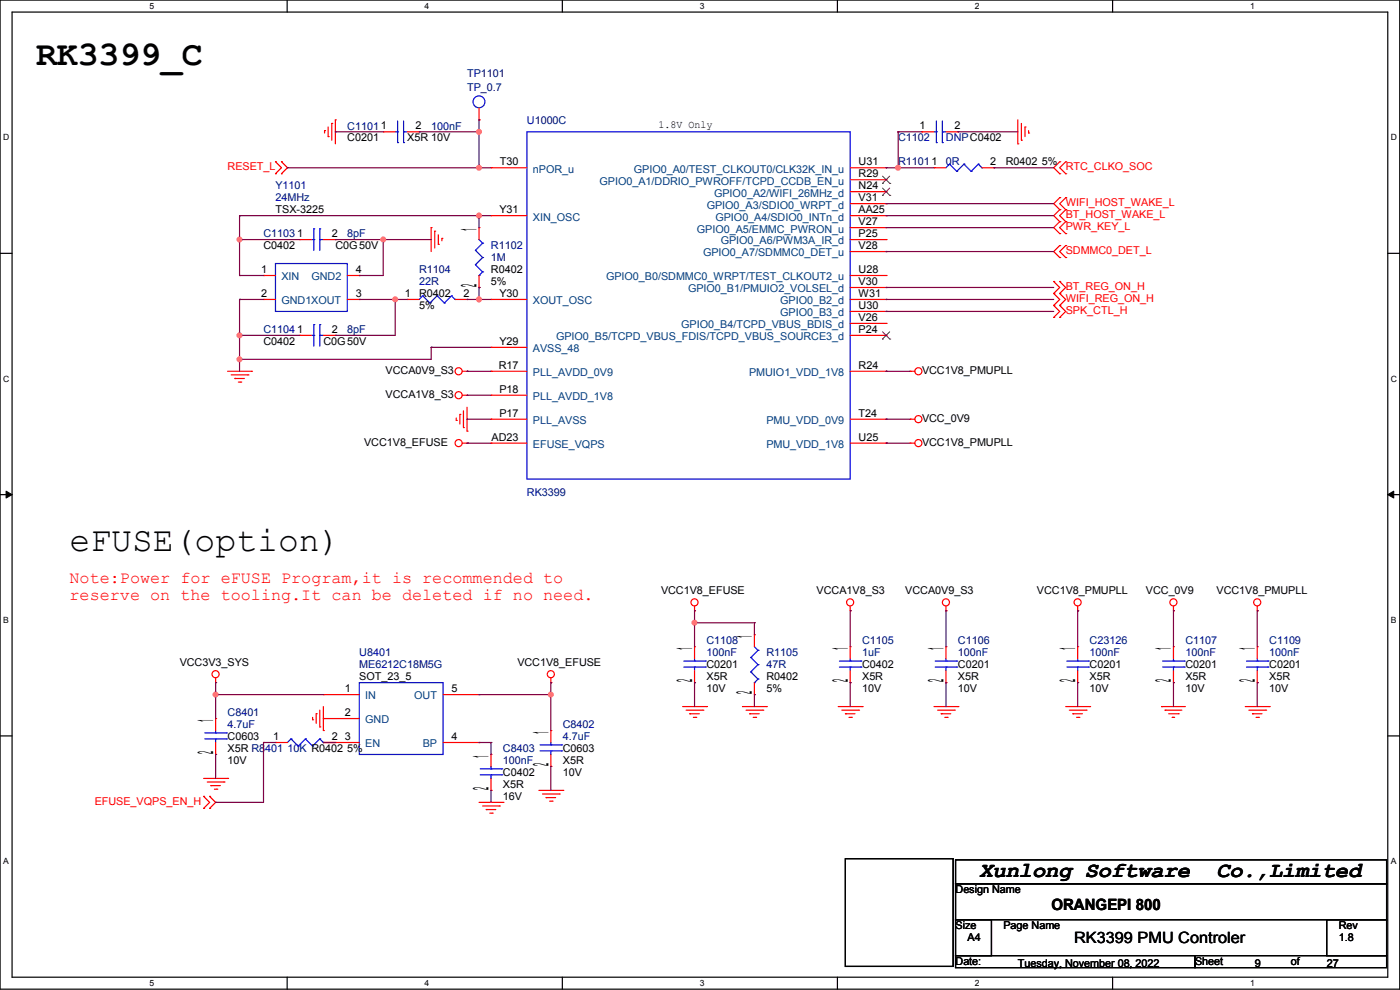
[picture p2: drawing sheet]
<svg xmlns="http://www.w3.org/2000/svg" width="297mm" height="210mm" viewBox="0 0 297 210" stroke-linecap="round" stroke-linejoin="round" font-family="sans-serif">
<g fill="none" stroke="#000" stroke-width=".25">
<path d="M0 0h296.9v209.8h-296.9zM2.6 2.6h291.8v204.7h-291.8zM60.9 0v2.6M119.3 0v2.6M177.7 0v2.6M236 0v2.6M0 53.7h2.6M294.4 53.7h2.5M0 104.9h2.6M294.4 104.9h2.5M0 156.1h2.6M294.4 156.1h2.5"/>
<path d="M179.3 182.1h22.9v22.9h-22.9zM202.7 182.4h91.5v5.1h-91.5zM202.7 187.5h91.5v7.6h-91.5zM202.7 195.1h7.6v7.6h-7.6zM281.5 195.1h12.7v7.6h-12.7zM60.9 207.3v2.5M119.3 207.3v2.5M177.7 207.3v2.5M202.7 202.7h50.8v2.6h-50.8zM236 207.3v2.5M253.5 202.7h40.7v2.6h-40.7z"/>
</g>
<path d="M1.3 104.2l1.3 .7-1.3 .7zM294.4 104.9l1.3-.7v1.4z" fill="#000"/>
<path d="M1.3 104.2l1.3 .7-1.3 .7zM294.4 104.9l1.3-.7v1.4z" fill="none" stroke="#000" stroke-width=".21"/>
<g fill="none" stroke="#f00" stroke-width=".25">
<path d="M58.4 34.3h.1M58.4 36.9h.1M58.4 34.3l1.3 1.3-1.3 1.3M59.7 36.9h.1M59.7 34.3h.1M59.7 34.3l1.3 1.3-1.3 1.3M68.9 27.7h.1M68.9 27.7v.5M69.6 29h.1M69.6 26.9v2.1M70.4 26.2h.1M70.4 26.2v3.5"/>
<path d="M71.1 25.4h.1M71.1 25.4v5.1M81.3 28h.1M81.3 28h2.5M86.4 28h2.5M88.9 28h.1M101.6 25.4h.1M101.6 22.9v2.5M104.2 35.6h.1M104.2 35.6h7.6M180.4 35.6h7.6M180.4 38.1h7.6"/>
<path d="M188 35.6h.1M188 38.1h.1M195.6 28h.1M195.6 28h2.5M198.1 35.6h.1M198.1 35.6h2.6M200.7 28h2.5M203.2 28h.1M208.3 35.6h2.5M210.8 35.6h.1M215.9 30.5h.1M215.9 25.4v5.1"/>
<path d="M216.7 29.7h.1M216.7 26.2v3.5M217.4 26.9h.1M217.4 26.9v2.1M218.2 28.2h.1M218.2 27.7v.5M224.8 36.9h.1M224.8 34.3h.1M224.8 34.3l-1.3 1.3 1.3 1.3M226.1 34.3h.1M226.1 36.9h.1M226.1 34.3l-1.3 1.3 1.3 1.3"/>
<path d="M55.9 58.4h.1M55.9 58.4h2.5M63.5 50.8h.1M63.5 50.8h2.6M68.6 50.8h2.5M71.1 50.8h.1M73.7 58.4h2.5M76.2 58.4h.1M91.5 48.3h.1M91.5 48.3v5.1M92.2 49h.1M92.2 49v3.6"/>
<path d="M93 51.8h.1M93 49.8v2M93.7 50.6h.1M93.7 50.6v.5M101.6 48.3h.1M101.6 48.3v2.5M101.6 58.4v2.6M104.2 45.7h.1M104.2 45.7h7.6M180.4 50.8h7.6M180.4 58.4h7.6M180.4 45.7h7.6"/>
<path d="M180.4 40.7h7.6M180.4 43.2h7.6M180.4 48.3h7.6M180.4 53.4h7.6M188 40.7h.1M188 45.7h.1M188 43.2h.1M188 48.3h.1M188 58.4h.1M188 53.4h.1M188 50.8h.1M223.5 59.7h.1"/>
<path d="M223.5 59.7l1.3 1.3-1.3 1.3M224.8 54.6h.1M224.8 52.1h.1M224.8 41.9h.1M224.8 44.5h.1M224.8 47h.1M224.8 49.6h.1M224.8 59.7h.1M224.8 52.1l-1.3 1.3 1.3 1.2M224.8 41.9l-1.3 1.3 1.3 1.3M224.8 44.5l-1.3 1.2 1.3 1.3M224.8 47l-1.3 1.3 1.3 1.3"/>
<path d="M224.8 59.7l1.3 1.3-1.3 1.3M226.1 52.1h.1M226.1 54.6h.1M226.1 44.5h.1M226.1 41.9h.1M226.1 47h.1M226.1 49.6h.1M226.1 52.1l-1.3 1.3 1.3 1.2M226.1 41.9l-1.3 1.3 1.3 1.3M226.1 44.5l-1.3 1.2 1.3 1.3M226.1 47l-1.3 1.3 1.3 1.3M48.3 78.8h5.1"/>
<path d="M49 79.5h3.6M52.6 79.5h.1M53.4 78.8h.1M55.9 63.5h.1M55.9 63.5h2.5M63.5 71.1h.1M63.5 71.1h2.6M68.6 71.1h2.5M71.1 71.1h.1M73.7 63.5h2.5M76.2 63.5h.1M86.4 63.5h.1"/>
<path d="M86.4 63.5h2.5M96.5 63.5h2.6M98.1 78.8h1M99.1 78.8h.1M99.1 63.5h.1M101.6 61h.1M104.2 63.5h.1M104.2 78.8h.1M104.2 73.7h.1M104.2 78.8h7.6M104.2 63.5h7.6M104.2 73.7h7.6"/>
<path d="M180.4 78.8h7.6M180.4 63.5h7.6M180.4 71.1h7.6M180.4 68.6h7.6M180.4 66.1h7.6M180.4 61h7.6M188 68.6h.1M188 66.1h.1M188 63.5h.1M188 61h.1M188 71.1h.1M188 78.8h.1"/>
<path d="M193.1 78.8h.1M193.1 78.8h1M223.5 67.3h.1M223.5 64.8h.1M223.5 62.3h.1M223.5 64.8l1.3 1.3-1.3 1.2M223.5 62.3l1.3 1.2-1.3 1.3M224.8 67.3h.1M224.8 64.8h.1M224.8 62.3h.1M224.8 64.8l1.3 1.3-1.3 1.2M224.8 62.3l1.3 1.2-1.3 1.3"/>
<path d="M49.8 80.3h.1M49.8 80.3h2M50.6 81h.5M51.1 81h.1M96.8 89.2h.1M96.8 88.7v.5M97.6 87.9h.1M97.6 87.9v2M98.1 83.8h1M98.1 94h1M98.3 90.7h.1M98.3 87.1v3.6"/>
<path d="M99.1 91.5h.1M99.1 83.8h.1M99.1 94h.1M99.1 86.4v5.1M104.2 88.9h.1M104.2 94h.1M104.2 83.8h.1M104.2 83.8h7.6M104.2 94h7.6M104.2 88.9h7.6M180.4 94h7.6M180.4 88.9h7.6"/>
<path d="M188 88.9h.1M188 94h.1M193.1 88.9h.1M193.1 94h.1M193.1 94h1M193.1 88.9h1M147.3 129.6h.1M147.3 137.2h.1M147.3 128.5v1.1M147.3 137.2v2.5M160 134.6h.1M160 134.6v2.6"/>
<path d="M180.4 129.6h.1M180.4 137.2h.1M180.4 128.5v1.1M180.4 137.2v2.5M200.7 129.6h.1M200.7 137.2h.1M200.7 128.5v1.1M200.7 137.2v2.5M228.6 129.6h.1M228.6 137.2h.1M228.6 128.5v1.1M228.6 137.2v2.5"/>
<path d="M248.9 129.6h.1M248.9 137.2h.1M248.9 128.5v1.1M248.9 137.2v2.5M266.7 129.6h.1M266.7 137.2h.1M266.7 128.5v1.1M266.7 137.2v2.5M45.7 144.8h.1M45.7 152.4h.1M45.7 143.8v1M45.7 152.4v2.6"/>
<path d="M45.7 157.5v2.5M58.4 157.5h.1M58.4 157.5h2.6M66.3 152.7h.1M66.3 152.2v.5M67.1 151.4h.1M67.1 151.4v2M67.8 154.2h.1M67.8 150.6v3.6M68.6 155h.1M68.6 147.3h.1M68.6 152.4h.1"/>
<path d="M68.6 157.5h.1M68.6 149.9v5.1M68.6 147.3h7.6M68.6 152.4h7.6M68.6 157.5h7.6M71.1 157.5h.1M94 147.3h7.6M94 157.5h7.6M101.6 157.5h.1M101.6 147.3h.1M116.9 144.8h.1M116.9 155h.1"/>
<path d="M116.9 143.8v1M116.9 155v2.5M144.8 149.9h5.1M145.6 150.6h3.5M146.3 151.4h.1M146.3 151.4h2.1M147.1 152.2h.5M147.3 144.8h.1M147.3 142.3v2.5M147.6 152.2h.1M149.1 150.6h.1M149.9 149.9h.1"/>
<path d="M157.5 149.9h5.1M158.3 150.6h3.5M159 151.4h.1M159 151.4h2.1M159.8 152.2h.5M160 147.3h.1M160 144.8v2.5M160.3 152.2h.1M161.8 150.6h.1M162.6 149.9h.1M177.8 149.9h5.1M178.6 150.6h3.5"/>
<path d="M179.3 151.4h.1M179.3 151.4h2.1M180.1 152.2h.5M180.4 144.8h.1M180.4 142.3v2.5M180.6 152.2h.1M182.1 150.6h.1M182.9 149.9h.1M198.1 149.9h5.1M198.9 150.6h3.6M199.7 151.4h.1M199.7 151.4h2"/>
<path d="M200.4 152.2h.5M200.7 144.8h.1M200.7 142.3v2.5M200.9 152.2h.1M202.5 150.6h.1M203.2 149.9h.1M226.1 149.9h5.1M226.8 150.6h3.6M227.6 151.4h.1M227.6 151.4h2M228.4 152.2h.5M228.6 144.8h.1"/>
<path d="M228.6 142.3v2.5M228.9 152.2h.1M230.4 150.6h.1M231.2 149.9h.1M246.4 149.9h.1M246.4 149.9h5.1M247.2 150.6h.1M247.2 150.6h3.5M247.9 151.4h2.1M248.7 152.2h.1M248.7 152.2h.5M248.9 144.8h.1"/>
<path d="M248.9 142.3v2.5M250 151.4h.1M264.2 149.9h5.1M264.9 150.6h3.6M265.7 151.4h.1M265.7 151.4h2M266.5 152.2h.5M266.7 144.8h.1M266.7 142.3v2.5M267 152.2h.1M268.5 150.6h.1M269.3 149.9h.1"/>
<path d="M43.2 168.9h.1M43.2 171.5h.1M43.2 165.1h5.1M43.2 168.9l1.3 1.3-1.3 1.3M44 165.9h3.5M44.5 171.5h.1M44.5 168.9h.1M44.5 168.9l1.2 1.3-1.2 1.3M44.7 166.6h.1M44.7 166.6h2.1M45.5 167.4h.5M45.7 160h.1"/>
<path d="M46 167.4h.1M47.5 165.9h.1M48.3 165.1h.1M101.6 170.2h5.1M102.4 171h3.5M103.1 171.7h.1M103.1 171.7h2.1M103.9 172.5h.5M104.2 160h.1M104.2 167.7h.1M104.2 160v2.6M104.2 165.1v2.6"/>
<path d="M104.4 172.5h.1M105.9 171h.1M106.7 170.2h.1M114.3 167.7h5.1M115.1 168.4h3.5M115.8 169.2h.1M115.8 169.2h2.1M116.6 169.9h.5M116.9 162.6h.1M116.9 160v2.6M117.1 169.9h.1M118.6 168.4h.1"/>
<path d="M119.4 167.7h.1"/>
<circle cx="97.3" cy="78.8" r=".75"/>
<circle cx="194.8" cy="78.8" r=".75"/>
<circle cx="97.3" cy="83.8" r=".75"/>
<circle cx="97.3" cy="94" r=".75"/>
<circle cx="194.8" cy="94" r=".75"/>
<circle cx="194.8" cy="88.9" r=".75"/>
<circle cx="147.3" cy="127.8" r=".75"/>
<circle cx="180.4" cy="127.8" r=".75"/>
<circle cx="200.7" cy="127.8" r=".75"/>
<circle cx="228.6" cy="127.8" r=".75"/>
<circle cx="248.9" cy="127.8" r=".75"/>
<circle cx="266.7" cy="127.8" r=".75"/>
<circle cx="45.7" cy="143" r=".75"/>
<circle cx="116.9" cy="143" r=".75"/>
</g>
<g fill="none" stroke="#00f" stroke-width=".25">
<path d="M83.8 28h.5M84.3 28h.1M84.3 30.2h.1M84.3 25.7v4.5M85.6 30.2h.1M85.6 28h.1M85.6 28h.8M85.6 25.7v4.5M111.8 28h68.6v73.6h-68.6zM198.1 28h.5M198.6 28h.1M198.6 30.2h.1"/>
<path d="M198.6 25.7v4.5M199.9 30.2h.1M199.9 28h.1M199.9 28h.8M199.9 25.7v4.5M201.4 34.8h.1M201.4 34.8l-.7 .8M201.4 34.8l1.6 1.5M203 36.3h.1M204.5 34.8h.1M204.5 34.8l-1.5 1.5M204.5 34.8l1.5 1.5"/>
<path d="M206 36.3h.1M207.5 34.8h.1M207.5 34.8l-1.5 1.5M207.5 34.8l.8 .8M208.3 35.6h.1M58.4 55.9h15.3v10.2h-15.3zM66.1 50.8h.5M66.6 50.8h.1M66.6 48.5h.1M66.6 48.5v4.6M67.8 48.5h.1M67.8 50.8h.1"/>
<path d="M67.8 50.8h.8M67.8 48.5v4.6M100.9 53.1h.1M100.9 56.2h.1M100.9 53.1l1.5 1.5M100.9 56.2l1.5 1.5M101.6 58.4h.1M101.6 50.8l.8 .8M102.4 51.6h.1M102.4 54.6h.1M102.4 57.7h.1M102.4 51.6l-1.5 1.5"/>
<path d="M102.4 54.6l-1.5 1.6M102.4 57.7l-.8 .7M66.1 71.1h.5M66.6 71.1h.1M66.6 68.9h.1M66.6 68.9v4.5M67.8 68.9h.1M67.8 71.1h.1M67.8 68.9v4.5M67.8 71.1h.8M89.7 62.8h.1M89.7 62.8l-.8 .7"/>
<path d="M89.7 62.8l1.5 1.5M91.2 64.3h.1M92.7 62.8h.1M92.7 62.8l-1.5 1.5M92.7 62.8l1.6 1.5M94.3 64.3h.1M95.8 62.8h.1M95.8 62.8l-1.5 1.5M95.8 62.8l.7 .7M96.5 63.5h.1M147.3 139.7v.5M159.3 139.5h.1"/>
<path d="M159.3 139.5l1.5 1.5M160 137.2l.8 .7M160.8 137.9h.1M160.8 137.9l-1.5 1.6M180.4 139.7v.5M200.7 139.7v.5M228.6 139.7v.5M248.9 139.7v.5M266.7 139.7v.5M43.5 156.7h4.5M43.5 155.5h4.5M45.7 155.5h.1"/>
<path d="M45.7 156.7h.1M45.7 155v.5M45.7 156.7v.8M48 156.7h.1M48 155.5h.1M61.7 156.7h.1M61.7 156.7l-.7 .8M61.7 156.7l1.6 1.6M63.3 158.3h.1M64.8 156.7h.1M64.8 156.7l-1.5 1.6M64.8 156.7l1.5 1.6"/>
<path d="M66.3 158.3h.1M67.8 156.7h.1M67.8 156.7l-1.5 1.6M67.8 156.7l.8 .8M68.6 157.5h.1M76.2 144.8h17.8v15.2h-17.8zM114.6 159.3h4.5M114.6 158h4.5M116.9 158h.1M116.9 159.3h.1M116.9 157.5v.5M116.9 159.3v.7"/>
<path d="M119.1 159.3h.1M119.1 158h.1M145.1 141.5h4.5M145.1 140.2h4.5M147.3 140.2h.1M147.3 141.5h.1M147.3 141.5v.8M149.6 141.5h.1M149.6 140.2h.1M159.3 142.5h.1M159.3 142.5l1.5 1.5M160 144.8h.1"/>
<path d="M160.8 141h.1M160.8 144h.1M160.8 141l-1.5 1.5M160.8 144l-.8 .8M178.1 141.5h4.5M178.1 140.2h4.5M180.4 140.2h.1M180.4 141.5h.1M180.4 141.5v.8M182.6 141.5h.1M182.6 140.2h.1M198.4 141.5h4.6"/>
<path d="M198.4 140.2h4.6M200.7 140.2h.1M200.7 141.5h.1M200.7 141.5v.8M203 141.5h.1M203 140.2h.1M226.3 141.5h4.6M226.3 140.2h4.6M228.6 140.2h.1M228.6 141.5h.1M228.6 141.5v.8M230.9 141.5h.1"/>
<path d="M230.9 140.2h.1M246.7 141.5h4.5M246.7 140.2h4.5M248.9 140.2h.1M248.9 141.5h.1M248.9 141.5v.8M251.2 141.5h.1M251.2 140.2h.1M264.4 141.5h4.6M264.4 140.2h4.6M266.7 140.2h.1M266.7 141.5h.1"/>
<path d="M266.7 141.5v.8M269 141.5h.1M269 140.2h.1M101.9 164.4h4.5M101.9 163.1h4.5M104.2 163.1h.1M104.2 164.4h.1M104.2 162.6v.5M104.2 164.4v.7M106.4 164.4h.1M106.4 163.1h.1"/>
<circle cx="101.6" cy="21.6" r="1.26"/>
</g>
<path d="M187.2 38.9h.1M187.2 37.4l1.6 1.5M187.2 39.9l1.6 1.5M188.7 37.4l-1.5 1.5M188.7 39.9l-1.5 1.5M188.8 38.9h.1M187.2 41.4h.1M188.8 41.4h.1M187.2 71.9h.1M187.2 70.4l1.6 1.5M188.7 70.4l-1.5 1.5M188.8 71.9h.1" fill="none" stroke="#804000" stroke-width=".21"/>
<path d="M101.6 61h.1M101.6 63.5h.1M101.6 61v2.5M101.6 63.5h2.6M200.7 129.6h.1M200.7 129.6v7.6M248.9 129.6h.1M248.9 129.6v7.6M200.7 144.8h.1M200.7 144.8v5.1M248.9 144.8h.1M248.9 144.8v5.1" fill="none" stroke="#800040" stroke-width=".25"/>
<circle cx="101.6" cy="63.5" r=".5" fill="#f0f"/>
<circle cx="101.6" cy="63.5" r=".5" fill="none" stroke="#f0f" stroke-width=".25"/>
<path d="M61 35.6h.1M61 35.6h40.6M83.8 63.5h.1M83.8 63.5h2.6" fill="none" stroke="#800040" stroke-width=".25"/>
<circle cx="101.6" cy="35.6" r=".5" fill="#f0f"/>
<circle cx="101.6" cy="35.6" r=".5" fill="none" stroke="#f0f" stroke-width=".25"/>
<path d="M76.2 63.5h.1M76.2 63.5h7.6M99.1 88.9h.1M99.1 88.9h5.1" fill="none" stroke="#800040" stroke-width=".25"/>
<circle cx="83.8" cy="63.5" r=".5" fill="#f0f"/>
<circle cx="83.8" cy="63.5" r=".5" fill="none" stroke="#f0f" stroke-width=".25"/>
<path d="M50.8 45.7h.1M50.8 45.7h50.8M71.1 71.1h.1M71.1 71.1h12.7" fill="none" stroke="#800040" stroke-width=".25"/>
<circle cx="101.6" cy="45.7" r=".5" fill="#f0f"/>
<circle cx="101.6" cy="45.7" r=".5" fill="none" stroke="#f0f" stroke-width=".25"/>
<path d="M50.8 71.1h.1M50.8 71.1h12.7M83.8 63.5h.1M83.8 63.5v7.6" fill="none" stroke="#800040" stroke-width=".25"/>
<circle cx="50.8" cy="71.1" r=".5" fill="#f0f"/>
<circle cx="50.8" cy="71.1" r=".5" fill="none" stroke="#f0f" stroke-width=".25"/>
<path d="M50.8 50.8h.1M50.8 50.8v7.6M50.8 63.5h.1M50.8 63.5v7.6" fill="none" stroke="#800040" stroke-width=".25"/>
<circle cx="50.8" cy="50.8" r=".5" fill="#f0f"/>
<circle cx="50.8" cy="50.8" r=".5" fill="none" stroke="#f0f" stroke-width=".25"/>
<g fill="none" stroke="#800040" stroke-width=".25">
<path d="M190.5 28h.1M190.5 28v7.6M50.8 50.8h.1M50.8 45.7h.1M50.8 50.8h12.7M50.8 45.7v5.1M71.1 50.8h.1M71.1 50.8h20.4M81.3 50.8h.1M101.6 45.7h.1M101.6 45.7v2.6M101.6 45.7h2.6"/>
<path d="M188 53.4h.1M188 43.2h.1M188 45.7h.1M188 45.7h35.5M188 53.4h35.5M188 43.2h35.5M99.1 63.5h.1M99.1 63.5h2.5"/>
</g>
<circle cx="190.5" cy="35.6" r=".5" fill="#f0f"/>
<circle cx="190.5" cy="35.6" r=".5" fill="none" stroke="#f0f" stroke-width=".25"/>
<g fill="none" stroke="#800040" stroke-width=".25">
<path d="M71.1 28h.1M71.1 28h10.2M88.9 28h.1M88.9 28h12.7M101.6 28h.1M101.6 28v7.6M188 35.6h.1M188 35.6h10.1M190.5 35.6h.1M190.5 28h.1M190.5 28h5.1M203.2 28h.1"/>
<path d="M203.2 28h12.7M210.8 35.6h.1M210.8 35.6h12.7M188 48.3h.1M188 48.3h35.5M188 63.5h.1M188 63.5h35.5"/>
</g>
<circle cx="101.6" cy="28" r=".5" fill="#f0f"/>
<circle cx="101.6" cy="28" r=".5" fill="none" stroke="#f0f" stroke-width=".25"/>
<g fill="none" stroke="#800040" stroke-width=".25">
<path d="M101.6 35.6h.1M101.6 35.6h2.6M50.8 58.4h.1M50.8 58.4h5.1M76.2 58.4h.1M81.3 50.8h.1M81.3 50.8v7.6h-5.1M50.8 63.5h.1M50.8 63.5h5.1M99.1 78.8h.1M99.1 78.8h5.1M188 78.8h.1"/>
<path d="M188 78.8h5.1M99.1 83.8h.1M99.1 94h.1M99.1 83.8h5.1M99.1 94h5.1M188 88.9h.1M188 94h.1M188 94h5.1M188 88.9h5.1M180.4 129.6h.1M180.4 129.6v7.6M266.7 129.6h.1"/>
<path d="M266.7 129.6v7.6M180.4 144.8h.1M180.4 144.8v5.1M266.7 144.8h.1M266.7 144.8v5.1"/>
</g>
<circle cx="81.3" cy="50.8" r=".5" fill="#f0f"/>
<circle cx="81.3" cy="50.8" r=".5" fill="none" stroke="#f0f" stroke-width=".25"/>
<path d="M50.8 71.1h.1M50.8 71.1v5.1M188 66.1h.1M188 61h.1M188 66.1h35.5M188 61h35.5M147.3 129.6h.1M147.3 132.1h.1M147.3 129.6v2.5M147.3 132.1h12.7M147.3 144.8h.1M147.3 144.8v5.1" fill="none" stroke="#800040" stroke-width=".25"/>
<circle cx="147.3" cy="132.1" r=".5" fill="#f0f"/>
<circle cx="147.3" cy="132.1" r=".5" fill="none" stroke="#f0f" stroke-width=".25"/>
<path d="M50.8 76.2h.1M91.5 73.7h.1M91.5 73.7h12.7M91.5 73.7v2.5h-40.7M147.3 132.1h.1M147.3 132.1v5.1M160 132.1h.1M160 132.1v2.5M160 147.3h.1M160 147.3v2.6" fill="none" stroke="#800040" stroke-width=".25"/>
<circle cx="50.8" cy="76.2" r=".5" fill="#f0f"/>
<circle cx="50.8" cy="76.2" r=".5" fill="none" stroke="#f0f" stroke-width=".25"/>
<g fill="none" stroke="#800040" stroke-width=".25">
<path d="M101.6 25.4h.1M101.6 25.4v2.6M50.8 76.2h.1M50.8 76.2v2.6M228.6 129.6h.1M228.6 129.6v7.6M45.7 147.3h.1M45.7 147.3v5.1M55.9 157.5h.1M55.9 157.5h2.5M55.9 157.5v12.7M228.6 144.8h.1"/>
<path d="M228.6 144.8v5.1"/>
</g>
<circle cx="45.7" cy="147.3" r=".5" fill="#f0f"/>
<circle cx="45.7" cy="147.3" r=".5" fill="none" stroke="#f0f" stroke-width=".25"/>
<g fill="none" stroke="#800040" stroke-width=".25">
<path d="M45.7 147.3h.1M45.7 147.3h22.9M101.6 157.5h.1M101.6 147.3h.1M101.6 147.3h15.3M101.6 157.5h2.6M116.9 147.3h.1M116.9 144.8h.1M116.9 144.8v10.2M45.7 160h.1M45.7 160v5.1M104.2 167.7h.1"/>
<path d="M104.2 167.7v2.5M116.9 162.6h.1M116.9 162.6v5.1"/>
</g>
<circle cx="116.9" cy="147.3" r=".5" fill="#f0f"/>
<circle cx="116.9" cy="147.3" r=".5" fill="none" stroke="#f0f" stroke-width=".25"/>
<path d="M45.7 144.8h.1M45.7 144.8v2.5M68.6 157.5h.1M68.6 157.5h2.5M104.2 157.5h.1M104.2 157.5v2.5M45.7 170.2h.1M45.7 170.2h10.2" fill="none" stroke="#800040" stroke-width=".25"/>
<circle cx="101.6" cy="63.5" r=".5" fill="#f0f"/>
<circle cx="101.6" cy="63.5" r=".5" fill="none" stroke="#f0f" stroke-width=".25"/>
<circle cx="101.6" cy="35.6" r=".5" fill="#f0f"/>
<circle cx="101.6" cy="35.6" r=".5" fill="none" stroke="#f0f" stroke-width=".25"/>
<circle cx="83.8" cy="63.5" r=".5" fill="#f0f"/>
<circle cx="83.8" cy="63.5" r=".5" fill="none" stroke="#f0f" stroke-width=".25"/>
<circle cx="101.6" cy="45.7" r=".5" fill="#f0f"/>
<circle cx="101.6" cy="45.7" r=".5" fill="none" stroke="#f0f" stroke-width=".25"/>
<circle cx="50.8" cy="71.1" r=".5" fill="#f0f"/>
<circle cx="50.8" cy="71.1" r=".5" fill="none" stroke="#f0f" stroke-width=".25"/>
<circle cx="50.8" cy="50.8" r=".5" fill="#f0f"/>
<circle cx="50.8" cy="50.8" r=".5" fill="none" stroke="#f0f" stroke-width=".25"/>
<circle cx="190.5" cy="35.6" r=".5" fill="#f0f"/>
<circle cx="190.5" cy="35.6" r=".5" fill="none" stroke="#f0f" stroke-width=".25"/>
<circle cx="101.6" cy="28" r=".5" fill="#f0f"/>
<circle cx="101.6" cy="28" r=".5" fill="none" stroke="#f0f" stroke-width=".25"/>
<circle cx="81.3" cy="50.8" r=".5" fill="#f0f"/>
<circle cx="81.3" cy="50.8" r=".5" fill="none" stroke="#f0f" stroke-width=".25"/>
<circle cx="147.3" cy="132.1" r=".5" fill="#f0f"/>
<circle cx="147.3" cy="132.1" r=".5" fill="none" stroke="#f0f" stroke-width=".25"/>
<circle cx="50.8" cy="76.2" r=".5" fill="#f0f"/>
<circle cx="50.8" cy="76.2" r=".5" fill="none" stroke="#f0f" stroke-width=".25"/>
<circle cx="45.7" cy="147.3" r=".5" fill="#f0f"/>
<circle cx="45.7" cy="147.3" r=".5" fill="none" stroke="#f0f" stroke-width=".25"/>
<circle cx="116.9" cy="147.3" r=".5" fill="#f0f"/>
<circle cx="116.9" cy="147.3" r=".5" fill="none" stroke="#f0f" stroke-width=".25"/>
<g font-size="7.4">
<text x="7.6" y="13.8">RK3399_C</text>
<text x="14.8" y="116.9">eFUSE(option)</text>
</g>
<g font-size="4.6">
<text x="101.1" y="49" transform="rotate(-90 101.1 49)">1</text>
<text x="101.1" y="60.9" transform="rotate(-90 101.1 60.9)">2</text>
<text x="146.8" y="137.9" transform="rotate(-90 146.8 137.9)">1</text>
<text x="159.5" y="135.4" transform="rotate(-90 159.5 135.4)">1</text>
<text x="179.8" y="137.9" transform="rotate(-90 179.8 137.9)">1</text>
<text x="200.2" y="137.9" transform="rotate(-90 200.2 137.9)">1</text>
<text x="228.1" y="137.9" transform="rotate(-90 228.1 137.9)">1</text>
<text x="248.4" y="137.9" transform="rotate(-90 248.4 137.9)">1</text>
<text x="266.2" y="137.9" transform="rotate(-90 266.2 137.9)">1</text>
<text x="146.8" y="144.7" transform="rotate(-90 146.8 144.7)">2</text>
<text x="159.5" y="147.2" transform="rotate(-90 159.5 147.2)">2</text>
<text x="179.8" y="144.7" transform="rotate(-90 179.8 144.7)">2</text>
<text x="200.2" y="144.7" transform="rotate(-90 200.2 144.7)">2</text>
<text x="228.1" y="144.7" transform="rotate(-90 228.1 144.7)">2</text>
<text x="248.4" y="144.7" transform="rotate(-90 248.4 144.7)">2</text>
<text x="266.2" y="144.7" transform="rotate(-90 266.2 144.7)">2</text>
<text x="45.2" y="153.2" transform="rotate(-90 45.2 153.2)">1</text>
<text x="116.3" y="155.7" transform="rotate(-90 116.3 155.7)">1</text>
<text x="45.2" y="159.9" transform="rotate(-90 45.2 159.9)">2</text>
<text x="103.6" y="160.8" transform="rotate(-90 103.6 160.8)">1</text>
<text x="103.6" y="167.5" transform="rotate(-90 103.6 167.5)">2</text>
<text x="116.3" y="162.5" transform="rotate(-90 116.3 162.5)">2</text>
<text x="207.8" y="186">Xunlong Software</text>
<text x="258.1" y="186">Co.,Limited</text>
</g>
<g font-size="3.6" fill="#f00">
<text x="14.8" y="123.8">Note:Power for eFUSE Program,it is recommended to</text>
<text x="14.8" y="127.3">reserve on the tooling.It can be deleted if no need.</text>
</g>
<g font-size="3.3">
<text x="223" y="193.1">ORANGEPI 800</text>
<text x="227.9" y="200.1">RK3399 PMU Controler</text>
</g>
<g font-size="2.3" fill="#000080">
<text x="99.1" y="16.3">TP1101</text>
<text x="99.1" y="19.3">TP_0.7</text>
<text x="73.7" y="27.5">C11011</text>
<text x="91.5" y="27.5">100nF</text>
<text x="111.8" y="26.2">U1000C</text>
<text x="190.5" y="35.1">R11011</text>
<text x="190.5" y="30">C1102</text>
<text x="200.7" y="35.1">0R</text>
<text x="200.7" y="30">DNPC0402</text>
<text x="58.4" y="40.2">Y1101</text>
<text x="58.4" y="42.7">24MHz</text>
<text x="55.9" y="50.3">C11031</text>
<text x="73.7" y="50.3">8pF</text>
<text x="104.2" y="52.9">R1102</text>
<text x="88.9" y="58">R1104</text>
<text x="104.2" y="55.4">1M</text>
<text x="88.9" y="60.5">22R</text>
<text x="55.9" y="70.7">C11041</text>
<text x="73.7" y="70.7">8pF</text>
<text x="111.8" y="105.2">RK3399</text>
<text x="149.9" y="136.7">C1108</text>
<text x="182.9" y="136.7">C1105</text>
<text x="203.2" y="136.7">C1106</text>
<text x="231.2" y="136.7">C23126</text>
<text x="251.5" y="136.7">C1107</text>
<text x="269.3" y="136.7">C1109</text>
<text x="76.2" y="139.2">U8401</text>
<text x="76.2" y="141.8">ME6212C18M5G</text>
<text x="149.9" y="139.2">100nF</text>
<text x="162.6" y="139.2">R1105</text>
<text x="162.6" y="141.8">47R</text>
<text x="182.9" y="139.2">1uF</text>
<text x="203.2" y="139.2">100nF</text>
<text x="231.2" y="139.2">100nF</text>
<text x="251.5" y="139.2">100nF</text>
<text x="269.3" y="139.2">100nF</text>
<text x="48.3" y="151.9">C8401</text>
<text x="48.3" y="154.5">4.7uF</text>
<text x="119.4" y="154.5">C8402</text>
<text x="56.3" y="159.6">401</text>
<text x="61" y="159.6">10K R0402</text>
<text x="106.7" y="159.6">C8403</text>
<text x="119.4" y="157">4.7uF</text>
<text x="106.7" y="162.1">100nF</text>
</g>
<g font-size="2.3">
<text x="88.2" y="27.4">2</text>
<text x="139.7" y="27.2">1.8V Only</text>
<text x="195.1" y="27.4">1</text>
<text x="202.5" y="27.4">2</text>
<text x="73.7" y="30">C0201</text>
<text x="86.4" y="30">X5R 10V</text>
<text x="106" y="35.1">T30</text>
<text x="182.1" y="35.1">U31</text>
<text x="210.1" y="35.1">2</text>
<text x="213.4" y="35.1">R0402</text>
<text x="221" y="35.1">5%</text>
<text x="182.1" y="37.6">R29</text>
<text x="182.1" y="40.1">N24</text>
<text x="58.4" y="45.3">TSX-3225</text>
<text x="106" y="45.2">Y31</text>
<text x="182.1" y="45.2">AA25</text>
<text x="182.1" y="42.7">V31</text>
<text x="182.1" y="47.8">V27</text>
<text x="55.9" y="52.9">C0402</text>
<text x="70.4" y="50.3">2</text>
<text x="71.1" y="52.9">C0G50V</text>
<text x="182.1" y="52.8">V28</text>
<text x="182.1" y="50.3">P25</text>
<text x="55.4" y="57.9">1</text>
<text x="75.5" y="57.9">4</text>
<text x="104.2" y="58">R0402</text>
<text x="182.1" y="57.9">U28</text>
<text x="55.4" y="63">2</text>
<text x="75.5" y="63">3</text>
<text x="85.9" y="63">1</text>
<text x="88.9" y="63">R0402</text>
<text x="88.9" y="65.6">5%</text>
<text x="98.3" y="63">2</text>
<text x="104.2" y="60.5">5%</text>
<text x="106" y="63">Y30</text>
<text x="182.1" y="65.5">U30</text>
<text x="182.1" y="63">W31</text>
<text x="182.1" y="60.5">V30</text>
<text x="70.4" y="70.6">2</text>
<text x="182.1" y="68.1">V26</text>
<text x="182.1" y="70.6">P24</text>
<text x="55.9" y="73.2">C0402</text>
<text x="68.6" y="73.2">C0G50V</text>
<text x="106" y="73.2">Y29</text>
<text x="81.8" y="79.3">VCCA0V9_S3</text>
<text x="105.8" y="78.2">R17</text>
<text x="105.9" y="83.3">P18</text>
<text x="182.1" y="78.2">R24</text>
<text x="195.6" y="79.3">VCC1V8_PMUPLL</text>
<text x="81.8" y="84.4">VCCA1V8_S3</text>
<text x="105.9" y="88.4">P17</text>
<text x="182.1" y="88.4">T24</text>
<text x="195.6" y="89.5">VCC_0V9</text>
<text x="77.2" y="94.5">VCC1V8_EFUSE</text>
<text x="104.3" y="93.5">AD23</text>
<text x="182.1" y="93.5">U25</text>
<text x="195.6" y="94.5">VCC1V8_PMUPLL</text>
<text x="140.2" y="126">VCC1V8_EFUSE</text>
<text x="173.2" y="126">VCCA1V8_S3</text>
<text x="192" y="126">VCCA0V9_S3</text>
<text x="220" y="126">VCC1V8_PMUPLL</text>
<text x="243.1" y="126">VCC_0V9</text>
<text x="258.1" y="126">VCC1V8_PMUPLL</text>
<text x="38.1" y="141.3">VCC3V3_SYS</text>
<text x="109.7" y="141.3">VCC1V8_EFUSE</text>
<text x="149.9" y="141.8">C0201</text>
<text x="182.9" y="141.8">C0402</text>
<text x="203.2" y="141.8">C0201</text>
<text x="231.2" y="141.8">C0201</text>
<text x="251.5" y="141.8">C0201</text>
<text x="269.3" y="141.8">C0201</text>
<text x="73.2" y="146.8">1</text>
<text x="76.2" y="144.3">SOT_23_5</text>
<text x="95.8" y="146.8">5</text>
<text x="149.9" y="144.3">X5R</text>
<text x="149.9" y="146.9">10V</text>
<text x="162.6" y="144.3">R0402</text>
<text x="162.6" y="146.9">5%</text>
<text x="182.9" y="144.3">X5R</text>
<text x="182.9" y="146.9">10V</text>
<text x="203.2" y="144.3">X5R</text>
<text x="203.2" y="146.9">10V</text>
<text x="231.2" y="144.3">X5R</text>
<text x="231.2" y="146.9">10V</text>
<text x="251.5" y="144.3">X5R</text>
<text x="251.5" y="146.9">10V</text>
<text x="269.3" y="144.3">X5R</text>
<text x="269.3" y="146.9">10V</text>
<text x="73.2" y="151.9">2</text>
<text x="48.3" y="157">C0603</text>
<text x="48.3" y="159.6">X5R R8</text>
<text x="57.9" y="157">1</text>
<text x="70.4" y="157">2</text>
<text x="73.2" y="157">3</text>
<text x="73.7" y="159.6">5%</text>
<text x="95.8" y="157">4</text>
<text x="119.4" y="159.6">C0603</text>
<text x="48.3" y="162.1">10V</text>
<text x="106.7" y="164.6">C0402</text>
<text x="106.7" y="167.2">X5R</text>
<text x="119.4" y="162.1">X5R</text>
<text x="119.4" y="164.6">10V</text>
<text x="106.7" y="169.7">16V</text>
<text x="202.7" y="189.5">Design Name</text>
<text x="202.7" y="197.1">Size</text>
<text x="212.9" y="197.1">Page Name</text>
<text x="284" y="197.1">Rev</text>
<text x="205.3" y="199.7">A4</text>
<text x="284" y="199.7">1.8</text>
<text x="202.7" y="204.8">Date:</text>
<text x="215.9" y="205">Tuesday, November 08, 2022</text>
<text x="253.5" y="204.8">Sheet</text>
<text x="266.2" y="205">9</text>
<text x="273.8" y="204.8">of</text>
<text x="281.5" y="205">27</text>
</g>
<g font-size="2.3" fill="#f00">
<text x="48.3" y="36.1">RESET_L</text>
<text x="226.1" y="36.1">RTC_CLKO_SOC</text>
<text x="226.1" y="43.7">WIFI_HOST_WAKE_L</text>
<text x="226.1" y="46.3">BT_HOST_WAKE_L</text>
<text x="226.1" y="53.9">SDMMC0_DET_L</text>
<text x="226.1" y="48.8">PWR_KEY_L</text>
<text x="226.1" y="61.5">BT_REG_ON_H</text>
<text x="226.1" y="64.1">WIFI_REG_ON_H</text>
<text x="226.1" y="66.6">SPK_CTL_H</text>
<text x="20.1" y="170.7">EFUSE_VQPS_EN_H</text>
</g>
<g font-size="2.3" fill="#004080">
<text x="113.1" y="36.6">nPOR_u</text>
<text x="127.2" y="39.2">GPIO0_A1/DDRIO_PWROFF/TCPD_CCDB_EN_u</text>
<text x="134.5" y="36.6">GPIO0_A0/TEST_CLKOUT0/CLK32K_IN_u</text>
<text x="151.5" y="41.7">GPIO0_A2/WIFI_26MHz_d</text>
<text x="113.1" y="46.8">XIN_OSC</text>
<text x="149.9" y="44.2">GPIO0_A3/SDIO0_WRPT_d</text>
<text x="151.8" y="46.8">GPIO0_A4/SDIO0_INTn_d</text>
<text x="147.8" y="49.3">GPIO0_A5/EMMC_PWRON_u</text>
<text x="152.9" y="51.9">GPIO0_A6/PWM3A_IR_d</text>
<text x="59.7" y="59.5">XIN</text>
<text x="66.1" y="59.5">GND2</text>
<text x="128.6" y="59.5">GPIO0_B0/SDMMC0_WRPT/TEST_CLKOUT2_u</text>
<text x="149.1" y="54.4">GPIO0_A7/SDMMC0_DET_u</text>
<text x="59.7" y="64.6">GND1XOUT</text>
<text x="113.1" y="64.6">XOUT_OSC</text>
<text x="146" y="62">GPIO0_B1/PMUIO2_VOLSEL_d</text>
<text x="165.5" y="64.6">GPIO0_B2_d</text>
<text x="144.5" y="69.6">GPIO0_B4/TCPD_VBUS_BDIS_d</text>
<text x="165.5" y="67.1">GPIO0_B3_d</text>
<text x="113.1" y="74.7">AVSS_48</text>
<text x="118" y="72.2">GPIO0_B5/TCPD_VBUS_FDIS/TCPD_VBUS_SOURCE3_d</text>
<text x="113.1" y="79.8">PLL_AVDD_0V9</text>
<text x="158.9" y="79.8">PMUIO1_VDD_1V8</text>
<text x="113.1" y="90">PLL_AVSS</text>
<text x="113.1" y="84.9">PLL_AVDD_1V8</text>
<text x="162.6" y="90">PMU_VDD_0V9</text>
<text x="113.1" y="95">EFUSE_VQPS</text>
<text x="162.6" y="95">PMU_VDD_1V8</text>
<text x="77.5" y="148.4">IN</text>
<text x="87.9" y="148.4">OUT</text>
<text x="77.5" y="153.5">GND</text>
<text x="77.5" y="158.5">EN</text>
<text x="89.7" y="158.5">BP</text>
</g>
<g font-size="1.8">
<text x="31.7" y="1.9">5</text>
<text x="90.1" y="1.9">4</text>
<text x="148.5" y="1.9">3</text>
<text x="206.8" y="1.9">2</text>
<text x="265.2" y="1.9">1</text>
<text x=".7" y="29.8">D</text>
<text x="295" y="29.8">D</text>
<text x=".7" y="81">C</text>
<text x="295" y="81">C</text>
<text x=".7" y="132.1">B</text>
<text x="295" y="132.1">B</text>
<text x=".7" y="183.3">A</text>
<text x="295" y="183.3">A</text>
<text x="31.7" y="209.2">5</text>
<text x="90.1" y="209.2">4</text>
<text x="148.5" y="209.2">3</text>
<text x="206.8" y="209.2">2</text>
<text x="265.2" y="209.2">1</text>
</g>
</svg>
